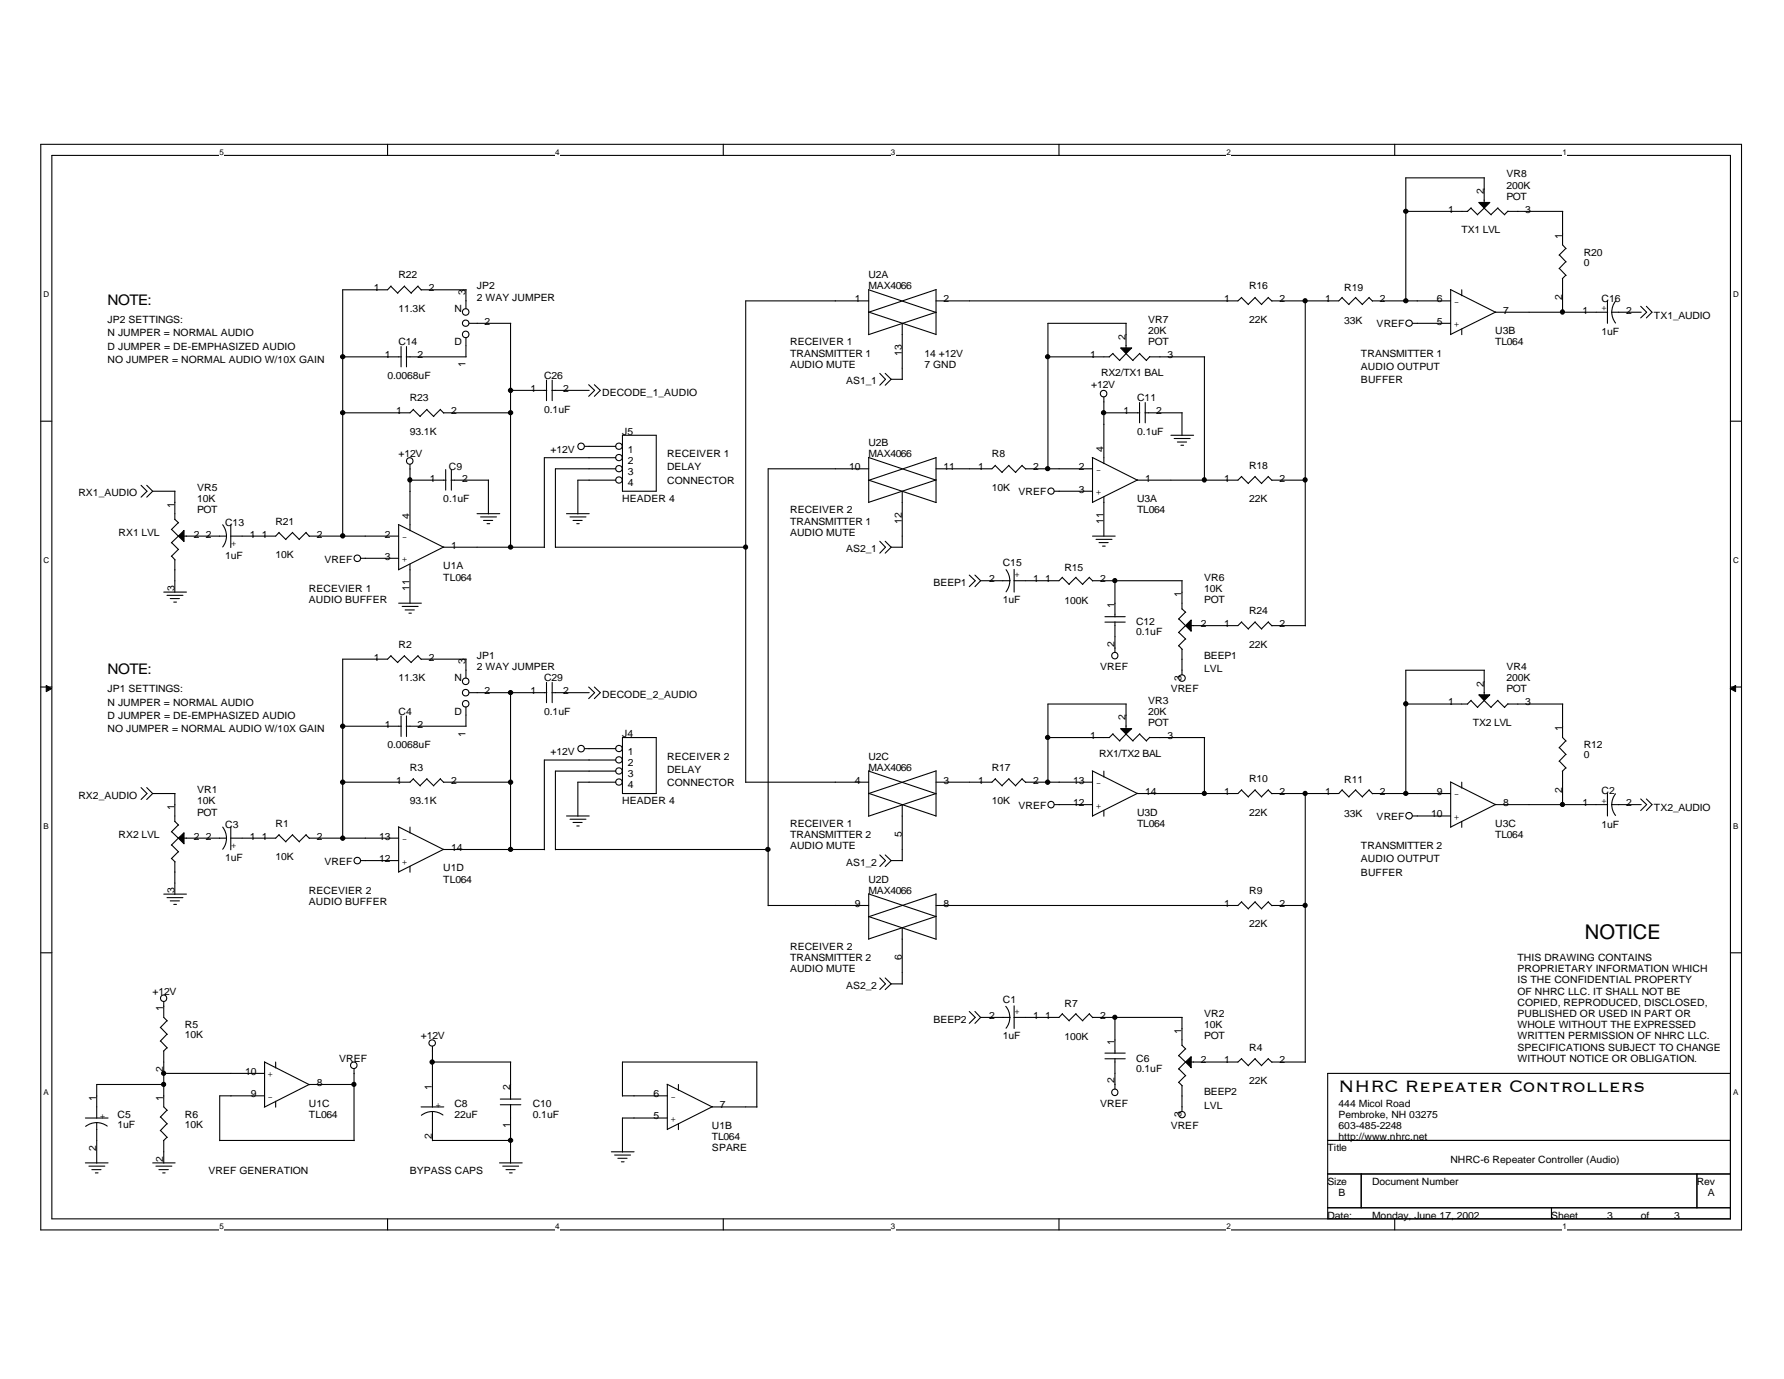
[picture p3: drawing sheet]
<svg xmlns="http://www.w3.org/2000/svg" width="279mm" height="216mm" viewBox="0 0 279 216" stroke-linecap="round" stroke-linejoin="round" font-family="sans-serif">
<path d="M6.4 22.6h266.3v170h-266.3zM8.1 24.3h262.9v166.5h-262.9z" fill="none" stroke="#000" stroke-width=".17"/>
<g fill="#fff">
<path d="M34.4 23.1h.7v1.4h-.7z"/>
<path d="M34.4 191.3h.7v1.4h-.7z"/>
</g>
<path d="M60.7 22.6v1.7M60.7 190.8v1.8" fill="none" stroke="#000" stroke-width=".17"/>
<g fill="#fff">
<path d="M87 23.1h.6v1.4h-.6z"/>
<path d="M87 191.3h.6v1.4h-.6z"/>
</g>
<path d="M113.3 22.6v1.7M113.3 190.8v1.8" fill="none" stroke="#000" stroke-width=".17"/>
<g fill="#fff">
<path d="M139.5 23.1h.7v1.4h-.7z"/>
<path d="M139.5 191.3h.7v1.4h-.7z"/>
</g>
<path d="M165.9 22.6v1.7M165.9 190.8v1.8" fill="none" stroke="#000" stroke-width=".17"/>
<g fill="#fff">
<path d="M192.1 23.1h.7v1.4h-.7z"/>
<path d="M192.1 191.3h.7v1.4h-.7z"/>
</g>
<path d="M218.4 22.6v1.7M218.4 190.8v1.8" fill="none" stroke="#000" stroke-width=".17"/>
<g fill="#fff">
<path d="M244.7 23.1h.7v1.4h-.7z"/>
<path d="M244.7 191.3h.7v1.4h-.7z"/>
<path d="M6.8 45.4h.9v1.4h-.9z"/>
<path d="M271.4 45.4h.9v1.4h-.9z"/>
<path d="M6.8 87h.9v1.4h-.9z"/>
<path d="M271.4 87h.9v1.4h-.9z"/>
</g>
<path d="M6.4 65.9h1.7M271 65.9h1.7" fill="none" stroke="#000" stroke-width=".17"/>
<g fill="#fff">
<path d="M6.8 128.6h.8v1.4h-.8z"/>
<path d="M271.4 128.6h.8v1.4h-.8z"/>
</g>
<path d="M6.4 107.6h1.7M271 107.6h1.7" fill="none" stroke="#000" stroke-width=".17"/>
<g fill="#000" stroke="#000" stroke-width=".16">
<path d="M7.2 107.3l.9 .5-.9 .5z" fill-rule="evenodd"/>
<path d="M271 107.8l.8-.5v1z" fill-rule="evenodd"/>
</g>
<g fill="#fff">
<path d="M6.8 170.2h.8v1.4h-.8z"/>
<path d="M271.4 170.2h.8v1.4h-.8z"/>
</g>
<g fill="none" stroke="#000" stroke-width=".17">
<path d="M220.2 33.1h9.7M230.4 32.6l1 1M230.4 32.5l-.6 .6M232.4 32.6l1.1 1M232.4 27.8v3.9M232.5 32.5l-1.1 1.1M232.5 27.8h-12.3v19.3M234.6 32.6l1.1 1M234.6 32.5l-1.1 1.1M236.1 33.1h8.7M236.2 33.1l-.6 .5M244.2 39.9l1.1 1.1"/>
<path d="M244.7 33.1v5.2l.6 .6M245.2 38.9l-1 1.1M53.7 55.9h9.2M61.2 44.8l1.1 1.1M61.2 44.8l-.5 .6h-7v38.6M62.8 54.3v3.1M63.3 44.8l1.1 1.1M63.4 44.8l-1.1 1.1M63.6 55.9h9.4M63.7 54.3v3.1M65.4 44.8l.6 .6M65.5 44.8l-1.1 1.1"/>
<path d="M65.9 45.4h7.1M73 45.4v2.9M73 52.9v3M73.5 50.6h6.5M80 50.6v35.1M85.6 59.5v3.2M86.5 59.5v3.2M136 48.8l10.6 3.6M136.1 45.3v7.1M136.1 47.1h-19.3v75.4M136.1 45.4l10.5 3.5M137.8 58.5l.9 .9-.9 .9"/>
<path d="M138.6 58.5l1 .9M139.6 59.4l-1 .9M139.6 59.4h1.7M141.3 50.6v8.8M146.6 45.4v7M146.6 48.9l-10.6 3.5M146.6 45.3l-10.5 3.6M164.1 55.9h9.7M174.3 55.4l1.1 1.1M174.3 55.3l-.6 .6M176.4 55.4l1.1 1.1M176.4 50.6v3.9"/>
<path d="M176.4 50.6h-12.3v22.8M176.4 55.3l-1.1 1.1M178.5 55.4l1.1 1.1M178.5 55.3l-1.1 1.1M180 55.9h8.7M180.1 55.8l-.6 .6M188.6 55.9v19.3M194.4 46.6l1.1 1.1M194.5 46.6l-.6 .5h-47.3M196.5 46.6l1.1 1.1M196.6 46.6l-1.1 1.1M198.6 46.6l.6 .5"/>
<path d="M198.7 46.6l-1.1 1.1M204.4 47.1v50.9M210.2 46.6l1.1 1.1M210.2 46.6l-.5 .5h-10.5M212.3 46.6l1.1 1.1M212.3 46.6l-1.1 1.1M214.4 46.6l.6 .5M214.5 46.6l-1.1 1.1M214.9 47.1h12.3M221.2 50.6h6M227.2 45.3l7 3.6h17.6M227.2 45.4v7"/>
<path d="M228.9 45.4v.9M228.9 51.5v.9M234.3 48.8l-7.1 3.6M244.2 42l1.1 1.1M244.7 43.6v5.3M245.2 41l-1 1.1M245.2 43.1l-.5 .5M251.7 47.1v3.5M252.4 48.9l.1 .7 .5 1M252.4 48.9h4.6M253 47.1l-.4 .7-.2 1.1M257 48l.9 .9-.9 .9"/>
<path d="M257.8 48l.9 .9-.9 .9M22.1 76l.9 .9-.9 .9M23 76l.9 .9M23.9 76.9l-.9 .9M23.9 76.9h3.5M27.4 76.9v4.5M64.2 72.7v10.4M64.2 75.2h5.6M64.7 64.1l1.1 1.1M64.8 64.1l-.6 .5h-10.5M66.8 64.1l1.1 1.1M66.9 64.1l-1.1 1.1"/>
<path d="M69 64.1l.5 .6M69 64.1l-1.1 1.1M69.5 64.6h10.5M69.8 73.5v3.2M70.6 75.2h5.9M70.7 73.5v3.2M76.5 75.2v5.3M80 61.1h5.6M86.4 61.1h5.9M91.6 69.9h4.8M92.2 60.2l.9 .9-.9 1M93.1 60.2l.9 .9-.9 1"/>
<path d="M96.4 75.2h-5.9v5.3M96.4 73.4h-9.4v12.3M96.4 71.7h-11.1v14M97.5 68.1h5.3v8.8h-5.3zM136 71.6l10.6 3.6M136.1 71.7v7M136.1 75.2l10.5 3.5M136.1 73.4h-15.8v68.4M141.3 76.9v8.8M146.6 71.6v7M146.6 71.7l-10.6 3.5M146.6 75.1l-10.5 3.5"/>
<path d="M155.9 72.9l1.1 1.1M155.9 72.8l-.5 .6h-8.8M158 72.9l1.1 1.1M158 72.8l-1.1 1.1M160.1 72.9l.5 .5M160.1 72.8l-1.1 1.1M160.6 73.4h10.5M165.1 76.9h6M171.1 71.6l7 3.6h15.8l.6-.6M171.1 71.7v7M172.9 62.2v10.4M172.9 77.8v6.1"/>
<path d="M172.9 64.6h5.6M178.2 75.1l-7.1 3.5M178.5 63v3.2M179.3 64.6h5.9M179.4 63v3.2M183.4 68.1h3.5M183.9 68.7h2.5M184.4 69.2h1.4M184.9 69.7h.5M185.1 64.6v3.6M194.4 74.6l1.1 1.1M196.5 74.6l1.1 1.1"/>
<path d="M196.6 74.6l-1.1 1.1M198.6 74.6l.6 .6M198.7 74.6l-1.1 1.1M199.2 75.2h5.3M25.6 92.7h3.6M26.2 93.2h2.5M26.7 93.7h1.4M26.9 82.9l1.1 1.1M26.9 85l1.1 1.1M26.9 87.1l.5 .6M27.2 94.3h.4M27.4 87.6v5.1"/>
<path d="M27.4 81.3l.6 .6M27.9 81.8l-1.1 1.1M27.9 83.9l-1.1 1.1M27.9 86l-1.1 1.1M28.8 83.9h6.7M34.9 82.2l.3 .6 .3 1.1M35.5 83.9l-.3 1.1-.3 .6M36.1 82.2v3.5M43.7 83.4l1.1 1.1M43.7 83.3l-.5 .6h-7.1M45.8 83.4l1.1 1.1M45.8 83.3l-1.1 1.1"/>
<path d="M47.9 83.4l.6 .6M48 83.3l-1.1 1.1M48.4 83.9h14M56.5 87.4h5.9M62.4 82.1l7.1 3.6h15.8M62.4 94.4h3.6M62.4 82.2v7M63 94.9h2.5M63.5 95.5h1.4M64 96h.4M64.2 88.3v6.1M69.5 85.6l-7.1 3.6"/>
<path d="M74.7 80.4h3.6M75.3 80.9h2.5M75.7 81.5h1.5M76.3 82h.4M87 85.7h29.8M88.7 80.4h3.6M89.3 80.9h2.5M89.7 81.5h1.5M90.3 82h.4M137.8 84.7l.9 1-.9 .9M138.6 84.7l1 1M139.6 85.7l-1 .9"/>
<path d="M139.6 85.7h1.7M151.8 90l.9 .9-.9 1M152.7 90l.9 .9M153.6 90.9l-.9 1M153.6 90.9h4.5M157.6 89.2l.5 1v.7M158.1 90.9v.8l-.5 1M158.8 89.1v3.6M166.4 90.4l1.1 1.1M166.4 90.4l-.5 .5h-7.1M168.5 90.4l1.1 1.1M168.5 90.4l-1.1 1.1"/>
<path d="M170.6 90.4l.5 .6M170.6 90.4l-1.1 1.1M171.1 83.9h3.6M171.1 90.9h14.1M171.7 84.4h2.5M172.1 85h1.5M172.7 85.5h.4M173.1 97.4h3.1M173.1 96.6h3.1M174.6 90.9v5.7M174.6 97.4v4.7M184.6 96.9l1.1 1.1"/>
<path d="M184.6 99l1.1 1.1M185.1 90.9v4.5M185.1 95.3l.6 .6M185.7 95.8l-1.1 1.1M185.7 97.9l-1.1 1.2M194.4 97.4l1.1 1.1M194.5 97.4l-.6 .5h-7.3M196.5 97.4l1.1 1.1M196.6 97.4l-1.1 1.1M198.6 97.4l.6 .6M198.7 97.4l-1.1 1.1M199.2 97.9h5.3"/>
<path d="M53.7 113.7h9.2M61.2 102.7l1.1 1M61.2 102.6l-.5 .6h-7v28.1M62.8 112.1v3.2M63.3 102.7l1.1 1M63.4 102.6l-1.1 1.1M63.6 113.7h9.4M63.7 112.1v3.2M65.4 102.7l.6 .5M65.5 102.6l-1.1 1.1M65.9 103.2h7.1M73 103.2v3"/>
<path d="M73 110.7v3M73.5 108.4h12.1M80 108.4v24.6M85.6 106.8v3.2M86.4 108.4h5.9M86.5 106.8v3.2M91.6 117.2h4.8M92.2 107.6l.9 .8-.9 1M93.1 107.6l.9 .8-.9 1M96.4 119h-11.1v14M97.5 115.5h5.3v8.7h-5.3zM164.1 115.5h9.7"/>
<path d="M174.3 114.9l1.1 1.1M174.3 114.9l-.6 .6M176.4 110.2v3.9M176.4 114.9l1.1 1.1M176.4 110.2h-12.3v12.3M176.4 114.9l-1.1 1.1M178.5 114.9l1.1 1.1M178.5 114.9l-1.1 1.1M180 115.5h8.7M180.1 115.4l-.6 .6M184.6 101.1l.6 .6M185.1 101.6v4.1"/>
<path d="M185.7 100l-1.1 1.1M188.6 115.5v8.8M220.2 110.2h9.7M230.4 109.7l1 1.1M230.4 109.6l-.6 .6M232.4 104.9v3.9M232.4 109.7l1.1 1.1M232.5 109.6l-1.1 1.1M232.5 104.9h-12.3v19.4M234.6 109.7l1.1 1.1M234.6 109.6l-1.1 1.1M236.1 110.2h8.7"/>
<path d="M236.2 110.2l-.6 .5M244.2 117l1.1 1.1M244.2 119.2l1.1 1.1M244.7 110.2v5.3l.6 .5M245.2 116l-1 1.1M245.2 118.1l-1 1.1M22.1 123.3l.9 .9-.9 1M23 123.3l.9 .9M23.9 124.2l-.9 1M23.9 124.2h3.5M25.6 140h3.6M26.9 130.2l1.1 1.1"/>
<path d="M26.9 132.3l1.1 1.1M26.9 134.4l.5 .5M27.4 128.6l.6 .6M27.4 124.2v4.4M27.4 134.9v5.1M27.9 129.1l-1.1 1.1M27.9 131.2l-1.1 1.1M27.9 133.3l-1.1 1.1M28.8 131.2h6.7M34.9 129.5l.5 1 .1 .7M35.5 131.2l-.1 .8-.5 1M36.1 129.5v3.5"/>
<path d="M43.7 130.7l1.1 1.1M43.7 130.7l-.5 .5h-7.1M45.8 130.7l1.1 1.1M45.8 130.7l-1.1 1.1M47.9 130.7l.6 .6M48 130.7l-1.1 1.1M48.4 131.2h14M56.5 134.7h5.9M62.4 129.4l7.1 3.6h15.8M62.4 129.5v7.1M64.2 129.5v.9M64.2 135.6v1"/>
<path d="M64.7 122l1.1 1.1M64.8 121.9l-.6 .6h-10.5M66.8 122l1.1 1.1M66.9 121.9l-1.1 1.1M69 122l.5 .5M69 121.9l-1.1 1.1M69.5 122.5h10.5M69.5 133l-7.1 3.5M87 133h33.3M88.7 127.8h3.6M89.3 128.3h2.5M89.7 128.8h1.5"/>
<path d="M90.3 129.3h.4M96.4 122.5h-5.9v5.3M96.4 120.7h-9.4v12.3M116.8 122.5h19.3M136 124.2l10.6 3.6M136 139.9l10.6 3.6M136.1 120.7l10.5 3.6M136.1 120.7v7.1M136.1 140v7.1M137.8 133.8l.9 .9-.9 1M138.6 133.8l1 .9M139.6 134.7l-1 1"/>
<path d="M139.6 134.7h1.7M141.3 126v8.8M146.6 124.2l-10.6 3.6M146.6 120.7v7.1M146.6 139.9v7.1M146.6 140l-10.6 3.5M146.6 120.7l-10.5 3.5M155.9 122l1.1 1.1M155.9 121.9l-.5 .6h-8.8M158 122l1.1 1.1M158 121.9l-1.1 1.1M160.1 122l.5 .5"/>
<path d="M160.1 121.9l-1.1 1.1M160.6 122.5h10.5M165.1 126h6M171.1 120.7l7 3.5h15.8l.6-.6M171.1 120.7v7.1M172.9 120.7v1M172.9 126.9v.9M178.2 124.2l-7.1 3.6M194.4 123.7l1.1 1.1M196.5 123.7l1.1 1.1M196.6 123.6l-1.1 1.1M198.6 123.7l.6 .6"/>
<path d="M198.7 123.6l-1.1 1.1M204.4 124.2v42.1M210.2 123.7l1.1 1.1M210.2 123.6l-.5 .6h-10.5M212.3 123.7l1.1 1.1M212.3 123.6l-1.1 1.1M214.4 123.7l.6 .6M214.5 123.6l-1.1 1.1M214.9 124.2h12.3M221.2 127.8h6M227.2 122.4l7 3.6h17.6M227.2 122.5v7"/>
<path d="M228.9 122.5v.9M228.9 128.6v.9M234.3 125.9l-7.1 3.6M244.7 120.7v5.3M245.2 120.2l-.5 .6M251.7 124.2v3.6M252.4 126l.1 .7 .5 1M252.4 126h4.6M253 124.3l-.5 .9-.1 .8M257 125.1l.9 .9-.9 .9M257.8 125.1l.9 .9-.9 .9M6.4 149.2h1.7"/>
<path d="M25.6 156.8v2.5l.6 .5M26.2 140.5h2.5M26.2 159.8l-1.1 1.1M26.7 141h1.4M27.2 141.6h.4M120.3 141.8h15.8M136.1 143.5l10.5 3.6M137.8 153.1l.9 .9-.9 .9M138.6 153.1l1 .9M139.6 154l-1 .9M139.6 154h1.7M141.3 145.3v8.8"/>
<path d="M146.6 143.5l-10.5 3.5M151.8 158.4l.9 .9-.9 .9M152.7 158.4l.9 .9M153.6 159.3l-.9 .9M153.6 159.3h4.5M157.5 157.6l.4 .6 .2 1.1M158.1 159.3v.7l-.5 1M158.8 157.5v3.5M166.4 158.7l1.1 1.1M166.4 158.7l-.5 .6h-7.1M168.5 158.7l1.1 1.1M168.5 158.7l-1.1 1.1"/>
<path d="M170.6 158.7l.5 .6M170.6 158.7l-1.1 1.1M171.1 159.3h14.1M174.6 159.3v5.6M185.1 159.3v4.4M194.4 141.2l1.1 1.1M194.5 141.2l-.6 .6h-47.3M196.5 141.2l1.1 1.1M196.6 141.2l-1.1 1.1M198.6 141.2l.6 .6M198.7 141.2l-1.1 1.1M199.2 141.8h5.3"/>
<path d="M271 149.2h1.7M13.4 175h3.5M15.1 175.8l.8 .1 .9 .4M15.1 175.8l-.7 .1-1 .5M15.1 175.8v6.3M25.1 174.9l1.1 1.1M25.1 177l1.1 1.1M25.1 160.9l1.1 1.1M25.1 163l1.1 1.1M25.6 168.1h15.8M25.6 164.5v8.8l.6 .6M25.6 178.6v3.5"/>
<path d="M25.7 169.8h-10.6v5.3M26.2 173.8l-1.1 1.1M26.2 175.9l-1.1 1.1M26.2 178l-.6 .6M26.2 161.9l-1.1 1.1M26.2 164l-.6 .6M34.4 178.6h21.1M41.4 171.6h-7v7M41.4 166.3l7.1 3.5M41.4 166.2v7.1M43.2 166.3v.9M43.2 172.4v.9"/>
<path d="M55.4 167.3v11.3M55.5 169.8h-7.1l-7 3.5M65.9 173.3h3.6M67.7 174l.7 .1 1 .5M67.7 174l-.7 .1-1 .5M67.7 178.6h12.3M67.7 163.8v9.5M67.7 174v4.6M67.7 166.3h12.3M78.4 172.1h3.2M78.4 173h3.2M80 166.3v5.8"/>
<path d="M80 172.9v9.2M97.5 171.6h7M104.5 169.7l7 3.6h7.1M104.5 169.8v7.1M104.5 175h-7v5.4M106.2 169.8v.9M106.2 175.9v1M111.6 173.3l-7.1 3.5M118.5 166.3v7M118.6 166.3h-21.1v5.3M173.1 165.8h3.1M173.1 164.9h3.1"/>
<path d="M174.6 165.7v4.8M184.6 165.3l1.1 1M184.6 167.3l1.1 1.1M184.6 169.5l.6 .5M185.1 170v4M185.1 163.7l.6 .5M185.7 164.2l-1.1 1.1M185.7 166.3l-1.1 1.1M185.7 168.4l-1.1 1.1M194.4 165.8l1.1 1.1M194.5 165.7l-.6 .6h-7.3M196.5 165.8l1.1 1.1"/>
<path d="M196.6 165.7l-1.1 1.1M198.6 165.8l.6 .5M198.7 165.7l-1.1 1.1M199.2 166.3h5.3M207.9 168.1h63.1v22.7h-63.1zM207.9 178.6h63.1M13.4 182.1h3.5M13.9 182.6h2.5M14.4 183.1h1.4M14.9 183.6h.5M23.9 182.1h3.5M24.4 182.6h2.5"/>
<path d="M24.9 183.1h1.5M25.5 183.6h.4M78.2 182.1h3.6M78.7 182.6h2.5M79.2 183.1h1.5M79.8 183.6h.4M95.8 180.3h3.5M96.3 180.8h2.5M96.8 181.3h1.4M97.3 181.9h.4M207.9 183.8h63.1M207.9 189.1h63.1"/>
<path d="M213.2 183.8v5.3M243 189.1v1.7M265.8 183.8v5.3"/>
<circle cx="72.9" cy="48.8" r=".51"/>
<circle cx="72.9" cy="52.4" r=".51"/>
<circle cx="72.9" cy="50.6" r=".5"/>
<circle cx="220.7" cy="50.6" r=".5"/>
<circle cx="64.2" cy="72.2" r=".51"/>
<circle cx="91" cy="69.9" r=".51"/>
<circle cx="96.9" cy="69.9" r=".5"/>
<circle cx="96.9" cy="71.6" r=".5"/>
<circle cx="96.9" cy="73.4" r=".5"/>
<circle cx="96.9" cy="75.2" r=".5"/>
<circle cx="164.6" cy="76.9" r=".49"/>
<circle cx="172.8" cy="61.6" r=".51"/>
<circle cx="56" cy="87.4" r=".51"/>
<circle cx="72.9" cy="108.4" r=".51"/>
<circle cx="72.9" cy="106.7" r=".51"/>
<circle cx="72.9" cy="110.2" r=".51"/>
<circle cx="91" cy="117.2" r=".51"/>
<circle cx="96.9" cy="117.2" r=".5"/>
<circle cx="96.9" cy="119" r=".5"/>
<circle cx="174.6" cy="102.6" r=".5"/>
<circle cx="185.1" cy="106.2" r=".51"/>
<circle cx="56" cy="134.7" r=".51"/>
<circle cx="96.9" cy="122.4" r=".5"/>
<circle cx="96.9" cy="120.7" r=".5"/>
<circle cx="164.6" cy="126" r=".5"/>
<circle cx="220.7" cy="127.7" r=".51"/>
<circle cx="25.6" cy="156.3" r=".5"/>
<circle cx="55.4" cy="166.8" r=".51"/>
<circle cx="67.7" cy="163.3" r=".5"/>
<circle cx="174.6" cy="171" r=".5"/>
<circle cx="185.1" cy="174.5" r=".5"/>
</g>
<g fill="#000" stroke="#000" stroke-width=".17">
<path d="M231.6 31.7h1.7l-.9 .9z" fill-rule="evenodd"/>
<path d="M175.5 54.5h1.7l-.8 .9z" fill-rule="evenodd"/>
<path d="M27.9 83.9l.9-.9v1.8z" fill-rule="evenodd"/>
<path d="M186.6 97.1v1.7l-.9-.9z" fill-rule="evenodd"/>
<path d="M175.5 114.1h1.7l-.8 .8z" fill-rule="evenodd"/>
<path d="M231.6 108.8h1.7l-.9 .9z" fill-rule="evenodd"/>
<path d="M27.9 131.2l.9-.8v1.7z" fill-rule="evenodd"/>
<path d="M185.7 166.3l.9-.9v1.8z" fill-rule="evenodd"/>
<circle cx="220.2" cy="33.1" r=".33"/>
<circle cx="53.7" cy="55.8" r=".33"/>
<circle cx="164.1" cy="55.8" r=".33"/>
<circle cx="204.4" cy="47.1" r=".32"/>
<circle cx="220.2" cy="47.1" r=".33"/>
<circle cx="244.7" cy="48.8" r=".33"/>
<circle cx="53.7" cy="64.6" r=".33"/>
<circle cx="64.2" cy="75.1" r=".33"/>
<circle cx="80" cy="61.1" r=".33"/>
<circle cx="80" cy="64.6" r=".33"/>
<circle cx="164.1" cy="73.4" r=".33"/>
<circle cx="172.9" cy="64.6" r=".33"/>
<circle cx="188.6" cy="75.1" r=".33"/>
<circle cx="204.4" cy="75.1" r=".33"/>
<circle cx="53.7" cy="83.9" r=".33"/>
<circle cx="80" cy="85.7" r=".33"/>
<circle cx="116.8" cy="85.7" r=".32"/>
<circle cx="174.6" cy="90.9" r=".32"/>
<circle cx="53.7" cy="113.7" r=".33"/>
<circle cx="80" cy="108.4" r=".33"/>
<circle cx="164.1" cy="115.5" r=".33"/>
<circle cx="220.2" cy="110.2" r=".33"/>
<circle cx="53.7" cy="131.2" r=".33"/>
<circle cx="53.7" cy="122.5" r=".33"/>
<circle cx="80" cy="122.5" r=".33"/>
<circle cx="80" cy="133" r=".33"/>
<circle cx="120.3" cy="133" r=".33"/>
<circle cx="164.1" cy="122.5" r=".33"/>
<circle cx="188.6" cy="124.2" r=".32"/>
<circle cx="204.4" cy="124.2" r=".32"/>
<circle cx="220.2" cy="124.2" r=".33"/>
<circle cx="244.7" cy="126" r=".32"/>
<circle cx="174.6" cy="159.3" r=".32"/>
<circle cx="204.4" cy="141.7" r=".32"/>
<circle cx="25.6" cy="168" r=".32"/>
<circle cx="25.6" cy="169.8" r=".32"/>
<circle cx="55.4" cy="169.8" r=".32"/>
<circle cx="67.7" cy="166.3" r=".33"/>
<circle cx="80" cy="178.5" r=".33"/>
</g>
<text font-size="3.3" x="209.6" y="171">NHRC Repeater Controllers</text>
<text font-size="3.2" x="248.2" y="146.9">NOTICE</text>
<g font-size="2.3">
<text x="16.8" y="47.7">NOTE:</text>
<text x="16.8" y="105.5">NOTE:</text>
</g>
<g font-size="1.6">
<text x="235.9" y="27.8">VR8</text>
<text x="235.9" y="29.5">200K</text>
<text x="226.8" y="33.3">1</text>
<text x="232.4" y="30.4" transform="rotate(-90 232.4 30.4)">2</text>
<text x="235.9" y="31.3">POT</text>
<text x="238.9" y="33.3">3</text>
<text x="228.9" y="36.5">TX1 LVL</text>
<text x="244.6" y="37.4" transform="rotate(-90 244.6 37.4)">1</text>
<text x="248" y="40">R20</text>
<text x="248" y="41.6">0</text>
<text x="58.5" y="45.6">1</text>
<text x="62.4" y="43.6">R22</text>
<text x="67.1" y="45.6">2</text>
<text x="72.9" y="46.1" transform="rotate(-90 72.9 46.1)">3</text>
<text x="74.7" y="45.3">JP2</text>
<text x="74.7" y="47.1">2 WAY JUMPER</text>
<text x="133.9" y="47.3">1</text>
<text x="136" y="43.6">U2A</text>
<text x="136" y="45.3">MAX4066</text>
<text x="147.8" y="47.3">2</text>
<text x="191.7" y="47.3">1</text>
<text x="195.6" y="45.3">R16</text>
<text x="200.4" y="47.3">2</text>
<text x="207.5" y="47.3">1</text>
<text x="210.5" y="45.5">R19</text>
<text x="216.1" y="47.3">2</text>
<text x="225" y="47.3">6</text>
<text x="227.7" y="47.8">-</text>
<text x="244.6" y="46.9" transform="rotate(-90 244.6 46.9)">2</text>
<text x="250.8" y="47.2">C16</text>
<text x="16.8" y="50.6">JP2 SETTINGS:</text>
<text x="16.8" y="52.7">N JUMPER = NORMAL AUDIO</text>
<text x="62.4" y="48.8">11.3K</text>
<text x="71.2" y="48.8">N</text>
<text x="75.9" y="50.8">2</text>
<text x="176.3" y="53.2" transform="rotate(-90 176.3 53.2)">2</text>
<text x="179.8" y="50.6">VR7</text>
<text x="179.8" y="52.3">20K</text>
<text x="195.6" y="50.6">22K</text>
<text x="210.5" y="50.8">33K</text>
<text x="215.6" y="51.3">VREF</text>
<text x="225" y="50.8">5</text>
<text x="227.7" y="51.2">+</text>
<text x="234.2" y="52.3">U3B</text>
<text x="235.4" y="49.1">7</text>
<text x="247.8" y="49.1">1</text>
<text x="250.8" y="52.5">1uF</text>
<text x="251.6" y="48.8" transform="rotate(-90 251.6 48.8)">+</text>
<text x="254.7" y="49.1">2</text>
<text x="259" y="49.9">TX1_AUDIO</text>
<text x="16.8" y="54.7">D JUMPER = DE-EMPHASIZED AUDIO</text>
<text x="16.8" y="56.8">NO JUMPER = NORMAL AUDIO W/10X GAIN</text>
<text x="60.3" y="56.1">1</text>
<text x="60.7" y="59.4">0.0068uF</text>
<text x="62.4" y="54.1">C14</text>
<text x="65.4" y="56.1">2</text>
<text x="71.2" y="54.1">D</text>
<text x="72.9" y="57.5" transform="rotate(-90 72.9 57.5)">1</text>
<text x="85.2" y="59.4">C26</text>
<text x="123.7" y="57.6">AUDIO MUTE</text>
<text x="123.7" y="54.1">RECEIVER 1</text>
<text x="123.7" y="55.8">TRANSMITTER 1</text>
<text x="141.2" y="55.7" transform="rotate(-90 141.2 55.7)">13</text>
<text x="144.8" y="55.8">14 +12V</text>
<text x="144.8" y="57.6">7 GND</text>
<text x="170.7" y="56.1">1</text>
<text x="172.5" y="58.8">RX2/TX1 BAL</text>
<text x="179.8" y="54.1">POT</text>
<text x="182.8" y="56.1">3</text>
<text x="213.1" y="55.8">TRANSMITTER 1</text>
<text x="213.1" y="57.9">AUDIO OUTPUT</text>
<text x="213.1" y="60">BUFFER</text>
<text x="234.2" y="54.1">TL064</text>
<text x="62.1" y="64.9">1</text>
<text x="64.2" y="62.8">R23</text>
<text x="70.7" y="64.9">2</text>
<text x="83.1" y="61.3">1</text>
<text x="85.2" y="64.6">0.1uF</text>
<text x="88.2" y="61.3">2</text>
<text x="94.3" y="62">DECODE_1_AUDIO</text>
<text x="132.5" y="60.2">AS1_1</text>
<text x="170.9" y="60.7">+12V</text>
<text x="176" y="64.9">1</text>
<text x="178.1" y="62.8">C11</text>
<text x="181.1" y="64.9">2</text>
<text x="62.4" y="71.6">+12V</text>
<text x="64.2" y="68.1">93.1K</text>
<text x="86.2" y="70.9">+12V</text>
<text x="97.5" y="68.1">J5</text>
<text x="98.3" y="70.9">1</text>
<text x="104.5" y="71.6">RECEIVER 1</text>
<text x="136" y="69.8">U2B</text>
<text x="136" y="71.6">MAX4066</text>
<text x="155.3" y="71.6">R8</text>
<text x="172.8" y="70.7" transform="rotate(-90 172.8 70.7)">4</text>
<text x="178.1" y="68.1">0.1uF</text>
<text x="12.3" y="77.7">RX1_AUDIO</text>
<text x="30.9" y="76.9">VR5</text>
<text x="67.3" y="75.4">1</text>
<text x="70.3" y="73.5">C9</text>
<text x="72.4" y="75.4">2</text>
<text x="98.3" y="72.6">2</text>
<text x="98.3" y="74.4">3</text>
<text x="98.3" y="76.2">4</text>
<text x="104.5" y="73.7">DELAY</text>
<text x="104.5" y="75.7">CONNECTOR</text>
<text x="133" y="73.6">10</text>
<text x="147.8" y="73.6">11</text>
<text x="153.2" y="73.6">1</text>
<text x="155.3" y="76.9">10K</text>
<text x="159.5" y="77.6">VREF</text>
<text x="161.8" y="73.6">2</text>
<text x="169" y="73.6">2</text>
<text x="169" y="77.1">3</text>
<text x="171.6" y="74">-</text>
<text x="171.6" y="77.5">+</text>
<text x="179.3" y="75.4">1</text>
<text x="191.7" y="75.4">1</text>
<text x="195.6" y="73.4">R18</text>
<text x="200.4" y="75.4">2</text>
<text x="18.6" y="83.9">RX1 LVL</text>
<text x="27.3" y="79.5" transform="rotate(-90 27.3 79.5)">1</text>
<text x="30.9" y="78.6">10K</text>
<text x="30.9" y="80.3">POT</text>
<text x="35.3" y="82.3">C13</text>
<text x="43.1" y="82.1">R21</text>
<text x="64.1" y="81.2" transform="rotate(-90 64.1 81.2)">4</text>
<text x="69.4" y="78.6">0.1uF</text>
<text x="97.5" y="78.6">HEADER 4</text>
<text x="123.7" y="80.3">RECEIVER 2</text>
<text x="123.7" y="83.9">AUDIO MUTE</text>
<text x="123.7" y="82.1">TRANSMITTER 1</text>
<text x="141.2" y="82" transform="rotate(-90 141.2 82)">12</text>
<text x="172.8" y="82" transform="rotate(-90 172.8 82)">11</text>
<text x="178.1" y="78.6">U3A</text>
<text x="178.1" y="80.3">TL064</text>
<text x="195.6" y="78.6">22K</text>
<text x="30.4" y="84.2">2</text>
<text x="32.3" y="84.2">2</text>
<text x="35.3" y="87.5">1uF</text>
<text x="36.2" y="84.7" transform="rotate(90 36.2 84.7)">+</text>
<text x="39.1" y="84.2">1</text>
<text x="41" y="84.2">1</text>
<text x="43.1" y="87.4">10K</text>
<text x="49.6" y="84.2">2</text>
<text x="50.8" y="88.1">VREF</text>
<text x="60.3" y="84.2">2</text>
<text x="60.3" y="87.6">3</text>
<text x="62.9" y="84.5">-</text>
<text x="62.9" y="88.1">+</text>
<text x="69.4" y="89.1">U1A</text>
<text x="70.7" y="85.9">1</text>
<text x="132.5" y="86.5">AS2_1</text>
<text x="157.1" y="88.6">C15</text>
<text x="158.9" y="89.6" transform="rotate(90 158.9 89.6)">+</text>
<text x="166.7" y="89.3">R15</text>
<text x="27.3" y="92.5" transform="rotate(-90 27.3 92.5)">3</text>
<text x="48.4" y="92.6">RECEVIER 1</text>
<text x="48.4" y="94.4">AUDIO BUFFER</text>
<text x="64.1" y="92.5" transform="rotate(-90 64.1 92.5)">11</text>
<text x="69.4" y="90.9">TL064</text>
<text x="146.2" y="91.8">BEEP1</text>
<text x="154.9" y="91.1">2</text>
<text x="157.1" y="94.4">1uF</text>
<text x="161.8" y="91.1">1</text>
<text x="163.7" y="91.1">1</text>
<text x="166.7" y="94.6">100K</text>
<text x="172.3" y="91.1">2</text>
<text x="174.5" y="95.2" transform="rotate(-90 174.5 95.2)">1</text>
<text x="185" y="93.5" transform="rotate(-90 185 93.5)">1</text>
<text x="188.6" y="90.9">VR6</text>
<text x="188.6" y="92.6">10K</text>
<text x="188.6" y="94.4">POT</text>
<text x="62.4" y="101.4">R2</text>
<text x="174.5" y="101.3" transform="rotate(-90 174.5 101.3)">2</text>
<text x="177.9" y="97.9">C12</text>
<text x="177.9" y="99.5">0.1uF</text>
<text x="188.1" y="98.2">2</text>
<text x="191.7" y="98.2">1</text>
<text x="195.6" y="96.1">R24</text>
<text x="195.6" y="101.4">22K</text>
<text x="200.4" y="98.2">2</text>
<text x="58.5" y="103.4">1</text>
<text x="62.4" y="106.6">11.3K</text>
<text x="67.1" y="103.4">2</text>
<text x="71.2" y="106.6">N</text>
<text x="72.9" y="104" transform="rotate(-90 72.9 104)">3</text>
<text x="74.7" y="103.2">JP1</text>
<text x="74.7" y="104.9">2 WAY JUMPER</text>
<text x="85.2" y="106.6">C29</text>
<text x="172.3" y="104.9">VREF</text>
<text x="185" y="106.6" transform="rotate(-90 185 106.6)">3</text>
<text x="188.6" y="103.2">BEEP1</text>
<text x="188.6" y="105.2">LVL</text>
<text x="232.4" y="107.5" transform="rotate(-90 232.4 107.5)">2</text>
<text x="235.9" y="104.9">VR4</text>
<text x="235.9" y="106.6">200K</text>
<text x="16.8" y="108.4">JP1 SETTINGS:</text>
<text x="16.8" y="110.5">N JUMPER = NORMAL AUDIO</text>
<text x="16.8" y="112.6">D JUMPER = DE-EMPHASIZED AUDIO</text>
<text x="60.3" y="113.9">1</text>
<text x="62.4" y="111.9">C4</text>
<text x="65.4" y="113.9">2</text>
<text x="71.2" y="111.9">D</text>
<text x="75.9" y="108.7">2</text>
<text x="83.1" y="108.7">1</text>
<text x="85.2" y="111.9">0.1uF</text>
<text x="88.2" y="108.7">2</text>
<text x="94.3" y="109.3">DECODE_2_AUDIO</text>
<text x="176.3" y="112.7" transform="rotate(-90 176.3 112.7)">2</text>
<text x="179.8" y="110.2">VR3</text>
<text x="179.8" y="111.9">20K</text>
<text x="179.8" y="113.7">POT</text>
<text x="183.3" y="108.4">VREF</text>
<text x="226.8" y="110.4">1</text>
<text x="230.7" y="113.7">TX2 LVL</text>
<text x="235.9" y="108.4">POT</text>
<text x="238.9" y="110.4">3</text>
<text x="16.8" y="114.6">NO JUMPER = NORMAL AUDIO W/10X GAIN</text>
<text x="60.7" y="117.2">0.0068uF</text>
<text x="72.9" y="115.3" transform="rotate(-90 72.9 115.3)">1</text>
<text x="86.2" y="118.2">+12V</text>
<text x="97.5" y="115.4">J4</text>
<text x="98.3" y="118.2">1</text>
<text x="98.3" y="120">2</text>
<text x="104.5" y="118.9">RECEIVER 2</text>
<text x="136" y="118.9">U2C</text>
<text x="170.7" y="115.7">1</text>
<text x="172.1" y="118.6">RX1/TX2 BAL</text>
<text x="182.8" y="115.7">3</text>
<text x="244.6" y="114.5" transform="rotate(-90 244.6 114.5)">1</text>
<text x="248" y="117.2">R12</text>
<text x="248" y="118.7">0</text>
<text x="12.3" y="125.1">RX2_AUDIO</text>
<text x="30.9" y="124.2">VR1</text>
<text x="30.9" y="125.9">10K</text>
<text x="62.1" y="122.7">1</text>
<text x="64.2" y="120.7">R3</text>
<text x="64.2" y="125.9">93.1K</text>
<text x="70.7" y="122.7">2</text>
<text x="97.5" y="125.9">HEADER 4</text>
<text x="98.3" y="121.7">3</text>
<text x="98.3" y="123.4">4</text>
<text x="104.5" y="121">DELAY</text>
<text x="104.5" y="123.1">CONNECTOR</text>
<text x="133.9" y="122.7">4</text>
<text x="136" y="120.7">MAX4066</text>
<text x="147.8" y="122.7">3</text>
<text x="153.2" y="122.7">1</text>
<text x="155.3" y="120.7">R17</text>
<text x="155.3" y="125.9">10K</text>
<text x="161.8" y="122.7">2</text>
<text x="168.1" y="122.7">13</text>
<text x="171.6" y="123.1">-</text>
<text x="179.3" y="124.5">14</text>
<text x="191.7" y="124.5">1</text>
<text x="195.6" y="122.4">R10</text>
<text x="200.4" y="124.5">2</text>
<text x="207.5" y="124.5">1</text>
<text x="210.5" y="122.6">R11</text>
<text x="216.1" y="124.5">2</text>
<text x="225" y="124.5">9</text>
<text x="227.7" y="124.8">-</text>
<text x="244.6" y="124.1" transform="rotate(-90 244.6 124.1)">2</text>
<text x="250.8" y="124.4">C2</text>
<text x="251.6" y="125.9" transform="rotate(-90 251.6 125.9)">+</text>
<text x="18.6" y="131.2">RX2 LVL</text>
<text x="27.3" y="126.8" transform="rotate(-90 27.3 126.8)">1</text>
<text x="30.4" y="131.4">2</text>
<text x="30.9" y="127.7">POT</text>
<text x="32.3" y="131.4">2</text>
<text x="35.3" y="129.6">C3</text>
<text x="39.1" y="131.4">1</text>
<text x="41" y="131.4">1</text>
<text x="43.1" y="129.5">R1</text>
<text x="49.6" y="131.4">2</text>
<text x="59.4" y="131.4">13</text>
<text x="62.9" y="131.9">-</text>
<text x="123.7" y="129.5">RECEIVER 1</text>
<text x="123.7" y="131.2">TRANSMITTER 2</text>
<text x="141.2" y="131.1" transform="rotate(-90 141.2 131.1)">5</text>
<text x="159.5" y="126.6">VREF</text>
<text x="168.1" y="126.2">12</text>
<text x="171.6" y="126.6">+</text>
<text x="178.1" y="127.7">U3D</text>
<text x="178.1" y="129.5">TL064</text>
<text x="195.6" y="127.7">22K</text>
<text x="210.5" y="127.8">33K</text>
<text x="215.6" y="128.4">VREF</text>
<text x="224.2" y="128">10</text>
<text x="227.7" y="128.4">+</text>
<text x="234.2" y="129.5">U3C</text>
<text x="234.2" y="131.2">TL064</text>
<text x="235.4" y="126.2">8</text>
<text x="247.8" y="126.2">1</text>
<text x="250.8" y="129.6">1uF</text>
<text x="254.7" y="126.2">2</text>
<text x="259" y="127">TX2_AUDIO</text>
<text x="35.3" y="134.9">1uF</text>
<text x="36.2" y="132" transform="rotate(90 36.2 132)">+</text>
<text x="43.1" y="134.7">10K</text>
<text x="50.8" y="135.4">VREF</text>
<text x="59.4" y="135">12</text>
<text x="62.9" y="135.4">+</text>
<text x="69.4" y="136.4">U1D</text>
<text x="70.7" y="133.2">14</text>
<text x="123.7" y="132.9">AUDIO MUTE</text>
<text x="132.5" y="135.6">AS1_2</text>
<text x="213.1" y="132.9">TRANSMITTER 2</text>
<text x="213.1" y="135">AUDIO OUTPUT</text>
<text x="213.1" y="137.1">BUFFER</text>
<text x="27.3" y="139.9" transform="rotate(-90 27.3 139.9)">3</text>
<text x="48.4" y="141.7">AUDIO BUFFER</text>
<text x="48.4" y="140">RECEVIER 2</text>
<text x="69.4" y="138.2">TL064</text>
<text x="133.9" y="142">9</text>
<text x="136" y="138.2">U2D</text>
<text x="136" y="140">MAX4066</text>
<text x="147.8" y="142">8</text>
<text x="191.7" y="142">1</text>
<text x="195.6" y="140">R9</text>
<text x="200.4" y="142">2</text>
<text x="123.7" y="148.7">RECEIVER 2</text>
<text x="195.6" y="145.2">22K</text>
<text x="23.9" y="155.7">+12V</text>
<text x="123.7" y="152.2">AUDIO MUTE</text>
<text x="123.7" y="150.5">TRANSMITTER 2</text>
<text x="132.5" y="154.9">AS2_2</text>
<text x="141.2" y="150.4" transform="rotate(-90 141.2 150.4)">6</text>
<text x="237.7" y="152.2">PROPRIETARY INFORMATION WHICH</text>
<text x="237.7" y="150.5">THIS DRAWING CONTAINS</text>
<text x="237.7" y="155.7">OF NHRC LLC. IT SHALL NOT BE</text>
<text x="237.7" y="154">IS THE CONFIDENTIAL PROPERTY</text>
<text x="25.6" y="158.3" transform="rotate(-90 25.6 158.3)">1</text>
<text x="29" y="161">R5</text>
<text x="146.2" y="160.1">BEEP2</text>
<text x="154.9" y="159.5">2</text>
<text x="157.1" y="157">C1</text>
<text x="158.9" y="158" transform="rotate(90 158.9 158)">+</text>
<text x="161.8" y="159.5">1</text>
<text x="163.7" y="159.5">1</text>
<text x="166.7" y="157.6">R7</text>
<text x="172.3" y="159.5">2</text>
<text x="185" y="161.8" transform="rotate(-90 185 161.8)">1</text>
<text x="188.6" y="159.2">VR2</text>
<text x="188.6" y="161">10K</text>
<text x="237.7" y="157.5">COPIED, REPRODUCED, DISCLOSED,</text>
<text x="237.7" y="159.2">PUBLISHED OR USED IN PART OR</text>
<text x="237.7" y="161">WHOLE WITHOUT THE EXPRESSED</text>
<text x="25.6" y="167.9" transform="rotate(-90 25.6 167.9)">2</text>
<text x="29" y="162.6">10K</text>
<text x="53.1" y="166.2">VREF</text>
<text x="65.9" y="162.7">+12V</text>
<text x="157.1" y="162.7">1uF</text>
<text x="166.7" y="162.9">100K</text>
<text x="174.5" y="163.6" transform="rotate(-90 174.5 163.6)">1</text>
<text x="177.9" y="166.2">C6</text>
<text x="177.9" y="167.8">0.1uF</text>
<text x="188.1" y="166.5">2</text>
<text x="188.6" y="162.7">POT</text>
<text x="191.7" y="166.5">1</text>
<text x="195.6" y="164.5">R4</text>
<text x="200.4" y="166.5">2</text>
<text x="237.7" y="162.7">WRITTEN PERMISSION OF NHRC LLC.</text>
<text x="237.7" y="166.2">WITHOUT NOTICE OR OBLIGATION.</text>
<text x="237.7" y="164.5">SPECIFICATIONS SUBJECT TO CHANGE</text>
<text x="15.1" y="172.3" transform="rotate(-90 15.1 172.3)">1</text>
<text x="25.6" y="172.3" transform="rotate(-90 25.6 172.3)">1</text>
<text x="38.4" y="168.3">10</text>
<text x="39.3" y="171.8">9</text>
<text x="41.9" y="168.7">+</text>
<text x="41.9" y="172.2">-</text>
<text x="48.4" y="173.3">U1C</text>
<text x="49.6" y="170">8</text>
<text x="67.6" y="170.6" transform="rotate(-90 67.6 170.6)">1</text>
<text x="68.2" y="173.4">+</text>
<text x="71.2" y="173.3">C8</text>
<text x="79.9" y="170.6" transform="rotate(-90 79.9 170.6)">2</text>
<text x="83.4" y="173.3">C10</text>
<text x="102.4" y="171.8">6</text>
<text x="105" y="172.2">-</text>
<text x="112.7" y="173.5">7</text>
<text x="172.3" y="173.3">VREF</text>
<text x="174.5" y="169.6" transform="rotate(-90 174.5 169.6)">2</text>
<text x="188.6" y="171.5">BEEP2</text>
<text x="188.6" y="173.6">LVL</text>
<text x="195.6" y="169.8">22K</text>
<text x="209.6" y="173.3">444 Micol Road</text>
<text x="15.6" y="175.1">+</text>
<text x="18.4" y="175">C5</text>
<text x="18.4" y="176.6">1uF</text>
<text x="29" y="175">R6</text>
<text x="29" y="176.6">10K</text>
<text x="48.4" y="175">TL064</text>
<text x="67.6" y="178.4" transform="rotate(-90 67.6 178.4)">2</text>
<text x="71.2" y="175">22uF</text>
<text x="79.9" y="176.7" transform="rotate(-90 79.9 176.7)">1</text>
<text x="83.4" y="175">0.1uF</text>
<text x="102.4" y="175.3">5</text>
<text x="105" y="175.7">+</text>
<text x="111.5" y="176.7">U1B</text>
<text x="111.5" y="178.5">TL064</text>
<text x="183.3" y="176.7">VREF</text>
<text x="185" y="174.9" transform="rotate(-90 185 174.9)">3</text>
<text x="209.6" y="175">Pembroke, NH 03275</text>
<text x="209.6" y="176.7">603-485-2248</text>
<text x="209.6" y="178.5">http://www.nhrc.net</text>
<text x="15.1" y="180.2" transform="rotate(-90 15.1 180.2)">2</text>
<text x="25.6" y="181.9" transform="rotate(-90 25.6 181.9)">2</text>
<text x="32.6" y="183.8">VREF GENERATION</text>
<text x="64.2" y="183.8">BYPASS CAPS</text>
<text x="111.5" y="180.3">SPARE</text>
<text x="207.9" y="180.3">Title</text>
<text x="207.9" y="185.5">Size</text>
<text x="214.9" y="185.5">Document Number</text>
<text x="227.2" y="182">NHRC-6 Repeater Controller (Audio)</text>
<text x="265.7" y="185.5">Rev</text>
<text x="207.9" y="190.8">Date:</text>
<text x="209.6" y="187.3">B</text>
<text x="214.9" y="190.8">Monday, June 17, 2002</text>
<text x="243" y="190.8">Sheet</text>
<text x="251.7" y="190.8">3</text>
<text x="257" y="190.8">of</text>
<text x="262.2" y="190.8">3</text>
<text x="267.5" y="187.3">A</text>
</g>
<g font-size="1.3">
<text x="34.4" y="24.2">5</text>
<text x="87" y="24.2">4</text>
<text x="139.5" y="24.2">3</text>
<text x="192.1" y="24.2">2</text>
<text x="244.7" y="24.2">1</text>
<text x="6.8" y="46.5">D</text>
<text x="271.4" y="46.5">D</text>
<text x="6.8" y="88.1">C</text>
<text x="271.4" y="88.1">C</text>
<text x="6.8" y="129.8">B</text>
<text x="271.4" y="129.8">B</text>
<text x="6.8" y="171.4">A</text>
<text x="271.4" y="171.4">A</text>
<text x="34.4" y="192.4">5</text>
<text x="87" y="192.4">4</text>
<text x="139.5" y="192.4">3</text>
<text x="192.1" y="192.4">2</text>
<text x="244.7" y="192.4">1</text>
</g>
</svg>
